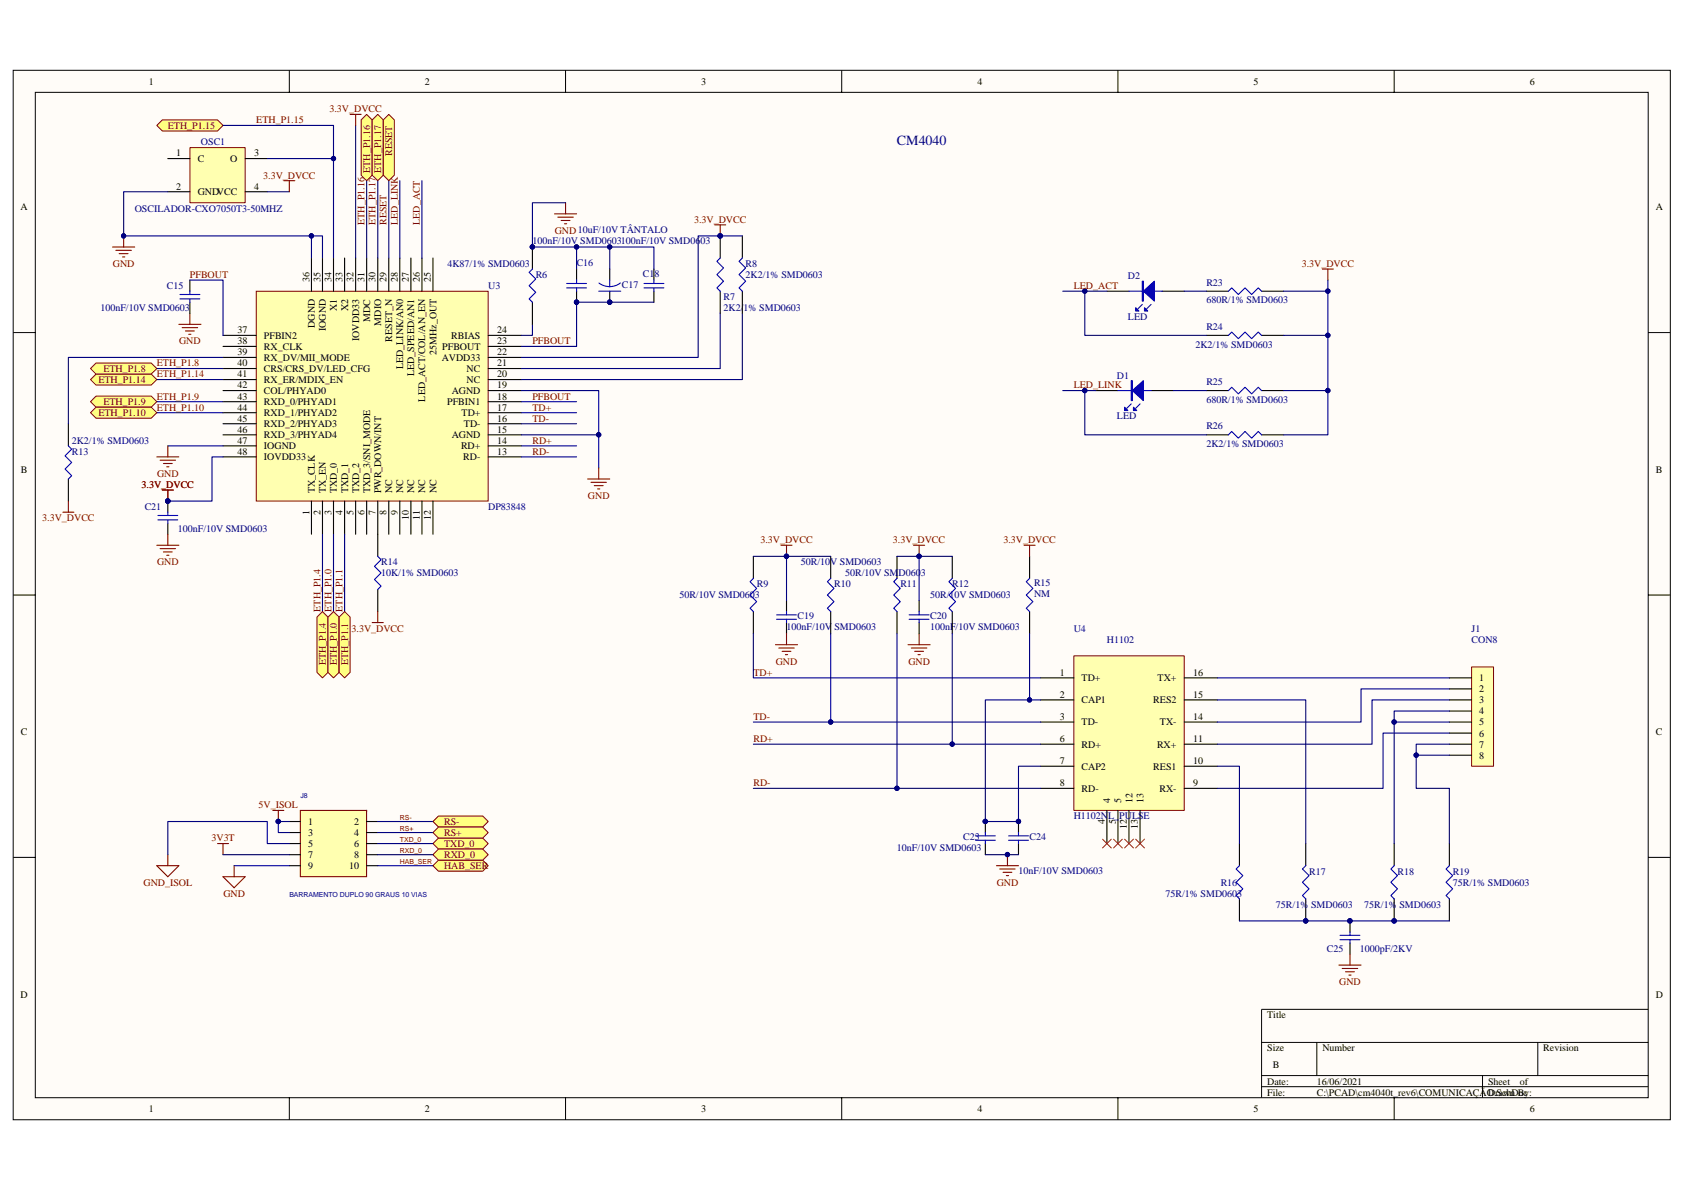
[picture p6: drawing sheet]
<svg xmlns="http://www.w3.org/2000/svg" width="420mm" height="297mm" viewBox="0 0 420 297" stroke-linecap="round" stroke-linejoin="round" font-family="sans-serif">
<path d="M3.3 17.6h413.7v261.9h-413.7z" fill="#fffcf8"/>
<path d="M3.3 17.5h413.7v262h-413.7z" fill="none" stroke="#000" stroke-width=".25"/>
<path d="M8.8 23.1h402.7v250.9h-402.7z" fill="#fffcf8"/>
<g fill="none" stroke="#000" stroke-width=".25">
<path d="M72.2 17.5v5.6M141.2 17.5v5.6M210.1 17.5v5.6M279.1 17.5v5.6M348.1 17.5v5.6M8.8 23.1h402.7v250.9h-402.7zM3.3 83h5.5M411.5 83h5.5M3.3 148.5h5.5M411.5 148.5h5.5M3.3 214h5.5M411.5 214h5.5"/>
<path d="M411.5 251.9h-96.6v22.1M72.2 274v5.5M141.2 274v5.5M210.1 274v5.5M279.1 274v5.5M314.9 260.2h96.6M314.9 268.5h96.6M314.9 271.3h96.6M328.7 260.2v8.3M348.1 274v5.5M370.1 268.5v5.5M383.9 260.2v8.3"/>
</g>
<path d="M64 72.7h57.9v52.4h-57.9z" fill="#ffffb0"/>
<path d="M64 72.7h57.9v52.4h-57.9z" fill="none" stroke="#800000" stroke-width=".25"/>
<g fill="none" stroke="#000" stroke-width=".28">
<path d="M179.8 58.9v5.5M185.3 58.9v5.5M47.4 69.9v2.8M47.4 75.4v2.8M77.8 64.4v8.3M80.5 64.4v8.3M83.3 64.4v8.3M86 64.4v8.3M88.8 64.4v8.3M91.5 64.4v8.3M94.3 64.4v8.3M97.1 64.4v8.3"/>
<path d="M99.8 64.4v8.3M102.6 64.4v8.3M105.3 64.4v8.3M108.1 64.4v8.3M132.9 61.7v5.5M132.9 75.4v5.6M143.9 67.2v2.7M143.9 72.7v2.7M152.2 67.2v2.7M152.2 72.7v2.7M163.2 67.2v2.7M163.2 72.7v2.7"/>
<path d="M179.8 72.7v5.5M185.3 72.7v5.5M55.7 97.5h8.3M55.7 94.7h8.3M55.7 92h8.3M55.7 89.2h8.3M55.7 86.5h8.3M55.7 83.7h8.3M121.9 97.5h8.3M121.9 94.7h8.3M121.9 92h8.3M121.9 89.2h8.3"/>
<path d="M121.9 86.5h8.3M121.9 83.7h8.3M17.1 105.8v5.5M17.1 119.6v5.5M55.7 114h8.3M55.7 111.3h8.3M55.7 108.5h8.3M55.7 105.8h8.3M55.7 103h8.3M55.7 100.3h8.3M121.9 114h8.3M121.9 111.3h8.3"/>
<path d="M121.9 108.5h8.3M121.9 105.8h8.3M121.9 103h8.3M121.9 100.3h8.3M41.9 125.1v2.7M41.9 130.6v2.8M77.8 125.1v8.3M80.5 125.1v8.3M83.3 125.1v8.3M86 125.1v8.3M88.8 125.1v8.3M91.5 125.1v8.3"/>
<path d="M94.3 125.1v13.8M97.1 125.1v8.3M99.8 125.1v8.3M102.6 125.1v8.3M105.3 125.1v8.3M108.1 125.1v8.3M94.3 147.2v5.5"/>
</g>
<g fill="none" stroke="#000080" stroke-width=".28">
<path d="M88.8 31.3v33.1M91.5 45.1v19.3M94.3 45.1v19.3M97.1 45.1v19.3M99.8 45.1v19.3M105.3 45.1v19.3M47.4 69.9h8.3v13.8M179.8 78.2v13.8h-49.6M185.3 78.2v16.5h-55.1M39.1 94.7h16.6M39.1 92h16.6M130.2 97.5h19.3v19.3"/>
<path d="M132.9 81v2.7h-2.7M39.1 103h16.6M39.1 100.3h16.6M41.9 111.3h13.8M55.7 114h-2.8v11.1h-11M130.2 111.3h13.7M130.2 103h13.7M130.2 100.3h13.7M130.2 114h13.7M130.2 105.8h13.7M130.2 108.5h19.3M80.5 133.3v19.4"/>
<path d="M83.3 133.3v19.4M86 133.3v19.4"/>
</g>
<g fill="none" stroke="#00f" stroke-width=".28">
<path d="M44.9 74.6h5M44.9 73.5h5M47.4 72.7v.8M47.4 74.6v.8M132.9 67.2l-.8 .8 1.6 1.6-1.6 1.7 1.6 1.7-1.6 1.6 .8 .8M141.5 70.8h4.9M141.5 71.9h4.9M143.9 69.9v.9M143.9 71.9v.8M149.5 72.7h5.5M152.2 69.9v1.7M154.9 70.6l-1.3 .7-1.3 .2-1.5-.2-1.3-.6"/>
<path d="M160.8 70.8h4.9M160.8 71.9h4.9M163.2 69.9v.9M163.2 71.9v.8M179.8 64.4l-.8 .8 1.6 1.7-1.6 1.6 1.6 1.7-1.6 1.7 .8 .8M185.3 64.4l-.8 .8 1.6 1.7-1.6 1.6 1.6 1.7-1.6 1.7 .8 .8M17.1 111.3l.8 .8-1.7 1.7 1.7 1.6-1.7 1.7 1.7 1.6-.8 .9M39.4 129.8h5M39.4 128.7h5M41.9 127.8v.9M41.9 129.8v.8M94.3 138.9l.8 .8-1.6 1.7 1.6 1.6-1.6 1.7 1.6 1.6-.8 .9"/>
</g>
<g fill="none" stroke="#800000" stroke-width=".28">
<path d="M87.4 28.6h2.8M88.8 28.6v2.7M138.4 53.4h5.5M139.3 54.2h3.8M140.1 55h2.2M140.9 55.9h.6M141.2 50.6v2.8M178.4 56.1h2.8M179.8 56.1v2.8M47.4 78.2v2.8M44.7 81h5.5M45.5 81.8h3.8"/>
<path d="M46.3 82.6h2.2M47.1 83.4h.6M39.1 114h5.6M40 114.9h3.8M40.8 115.7h2.2M41.6 116.5h.6M41.9 111.3v2.7M146.7 119.6h5.5M149.5 116.8v2.8M15.7 127.8h2.7M17.1 125.1v2.7M39.1 136.1h5.6"/>
<path d="M40 136.9h3.8M40.5 122.3h2.8M40.8 137.8h2.2M41.6 138.6h.6M41.9 122.3v2.8M41.9 133.3v2.8M147.5 120.4h3.9M148.4 121.2h2.2M149.2 122h.5M92.9 155.4h2.8M94.3 152.7v2.7"/>
</g>
<g fill="#000080" stroke="#000080" stroke-width=".25">
<circle cx="41.9" cy="125.1" r=".54"/>
<circle cx="149.5" cy="108.5" r=".54"/>
<circle cx="132.9" cy="61.6" r=".54"/>
<circle cx="143.9" cy="75.4" r=".54"/>
<circle cx="152.2" cy="75.4" r=".54"/>
<circle cx="179.8" cy="58.9" r=".54"/>
</g>
<path d="M47.4 36.9h13.8v13.7h-13.8z" fill="#ffffb0"/>
<path d="M47.4 36.9h13.8v13.7h-13.8z" fill="none" stroke="#800000" stroke-width=".25"/>
<g fill="none" stroke="#000" stroke-width=".28">
<path d="M41.9 39.6h5.5M61.2 39.6h5.5M41.9 47.9h5.5M61.2 47.9h5.5M276.3 72.7h5.5M290.1 72.7h5.5M301.2 72.7h5.5M314.9 72.7h5.6M301.2 83.7h5.5M301.2 97.5h5.5M314.9 83.7h5.6M314.9 97.5h5.6"/>
<path d="M301.2 108.5h5.5M314.9 108.5h5.6"/>
</g>
<path d="M30.9 58.9v2.8M70.9 45.1h2.7M72.2 45.1v2.8M28.1 61.7h5.5M28.9 62.5h3.9M29.7 63.3h2.3M30.6 64.1h.5" fill="none" stroke="#800000" stroke-width=".28"/>
<g fill="#000080" stroke="#000080" stroke-width=".25">
<circle cx="30.8" cy="58.9" r=".53"/>
<circle cx="83.3" cy="39.6" r=".54"/>
</g>
<path d="M66.7 39.6h16.6v24.8M66.7 47.9h5.5" fill="none" stroke="#000080" stroke-width=".28"/>
<path d="M281.8 72.7h8.3M285.2 76l-1.1 1.1M287.4 76l-1.1 1.1M306.7 72.7l.8-.8 1.6 1.6 1.7-1.6 1.7 1.6 1.6-1.6 .8 .8M306.7 83.7l.8-.8 1.6 1.6 1.7-1.6 1.7 1.6 1.6-1.6 .8 .8M306.7 97.5l.8-.8 1.6 1.6 1.7-1.6 1.7 1.6 1.6-1.6 .8 .8M306.7 108.5l.8-.8 1.6 1.7 1.7-1.7 1.7 1.7 1.6-1.7 .8 .8" fill="none" stroke="#00f" stroke-width=".28"/>
<path d="M285.4 72.7l2.8-2.5v5z" fill="#00f"/>
<path d="M285.2 70.2h.2v5h-.2zM285.3 70.2v5M285.4 72.7l2.8-2.5v5z" fill="none" stroke="#00f" stroke-width=".28"/>
<path d="M283.5 76.8l.8 .8h-.8z" fill="#00f"/>
<path d="M283.5 76.8l.8 .8h-.8z" fill="none" stroke="#00f" stroke-width=".28"/>
<path d="M285.7 76.8l.8 .8h-.8z" fill="#00f"/>
<path d="M285.7 76.8l.8 .8h-.8zM279.1 97.5h8.3M282.4 100.8l-1.1 1.1M284.6 100.8l-1.1 1.1" fill="none" stroke="#00f" stroke-width=".28"/>
<path d="M273.6 97.5h5.5M287.4 97.5h5.5" fill="none" stroke="#000" stroke-width=".28"/>
<path d="M282.7 97.5l2.7-2.5v5z" fill="#00f"/>
<path d="M282.4 95h.3v5h-.3zM282.6 95v5M282.7 97.5l2.7-2.5v5z" fill="none" stroke="#00f" stroke-width=".28"/>
<path d="M280.7 101.6l.9 .9h-.9z" fill="#00f"/>
<path d="M280.7 101.6l.9 .9h-.9z" fill="none" stroke="#00f" stroke-width=".28"/>
<path d="M283 101.6l.8 .9h-.8z" fill="#00f"/>
<path d="M283 101.6l.8 .9h-.8z" fill="none" stroke="#00f" stroke-width=".28"/>
<path d="M265.3 72.7h11M270.8 72.7v11h30.4M295.6 72.7h5.6M265.3 97.5h8.3M270.8 97.5v11h30.4M292.9 97.5h8.3M320.5 97.5h11M320.5 83.7h11" fill="none" stroke="#000080" stroke-width=".28"/>
<g fill="#000080" stroke="#000080" stroke-width=".25">
<circle cx="270.8" cy="72.7" r=".53"/>
<circle cx="270.8" cy="97.5" r=".54"/>
<circle cx="331.5" cy="97.5" r=".54"/>
<circle cx="331.5" cy="83.7" r=".54"/>
</g>
<path d="M330.1 67.2h2.8M331.5 67.2v2.7" fill="none" stroke="#800000" stroke-width=".28"/>
<path d="M268.1 163.7h27.5v38.6h-27.5z" fill="#ffffb0"/>
<path d="M268.1 163.7h27.5v38.6h-27.5z" fill="none" stroke="#800000" stroke-width=".25"/>
<g fill="none" stroke="#000" stroke-width=".28">
<path d="M259.8 174.7h8.3M259.8 169.2h8.3M295.6 174.7h8.3M295.6 169.2h8.3M259.8 196.8h8.3M259.8 191.3h8.3M259.8 185.8h8.3M259.8 180.2h8.3M295.6 196.8h8.3M295.6 191.3h8.3M295.6 185.8h8.3M295.6 180.2h8.3"/>
<path d="M276.3 202.3v8.3M279.1 202.3v8.3M281.8 202.3v8.3M284.6 202.3v8.3"/>
</g>
<path d="M367.4 166.5h5.5v24.8h-5.5z" fill="#ffffb0"/>
<path d="M367.4 166.5h5.5v24.8h-5.5z" fill="none" stroke="#800000" stroke-width=".25"/>
<g fill="none" stroke="#000" stroke-width=".28">
<path d="M188.1 138.9v5.5M207.4 138.9v5.5M223.9 138.9v5.5M237.7 138.9v5.5M188.1 152.7v5.5M196.4 149.9v2.8M196.4 155.4v2.8M207.4 152.7v5.5M223.9 152.7v5.5M229.5 149.9v2.8M229.5 155.4v2.8M237.7 152.7v5.5"/>
<path d="M361.8 169.2h5.6M361.8 172h5.6M361.8 174.7h5.6M361.8 177.5h5.6M361.8 180.2h5.6M361.8 183h5.6M361.8 185.8h5.6M361.8 188.5h5.6M246 205.1v2.7M246 210.6v2.7M254.3 205.1v2.7M254.3 210.6v2.7"/>
<path d="M309.4 210.6v5.5M326 210.6v5.5M348.1 210.6v5.5M361.8 210.6v5.5M309.4 224.4v5.5M326 224.4v5.5M337 229.9v2.7M337 235.4v2.7M348.1 224.4v5.5M361.8 224.4v5.5"/>
</g>
<g fill="none" stroke="#000080" stroke-width=".28">
<path d="M207.4 158.2v22M223.9 158.2v38.6M237.7 158.2v27.6M303.9 174.7h22.1v35.9M303.9 169.2h57.9M361.8 177.5h-13.7v33.1M361.8 172h-22v8.2h-35.9M361.8 174.7h-19.3v11.1h-38.6M188.1 180.2h71.7M188.1 196.8h71.7M188.1 185.8h71.7M303.9 191.3h5.5v19.3"/>
<path d="M348.1 180.2h13.7M353.6 188.5h8.2M361.8 183h-16.5v13.8h-41.4M246 213.3h8.3M309.4 229.9h52.4"/>
</g>
<g fill="none" stroke="#00f" stroke-width=".28">
<path d="M188.1 144.4l-.8 .8 1.6 1.7-1.6 1.6 1.6 1.7-1.6 1.6 .8 .9M193.9 154.6h4.9M193.9 153.5h4.9M196.4 152.7v.8M196.4 154.6v.8M207.4 144.4l-.8 .8 1.6 1.7-1.6 1.6 1.6 1.7-1.6 1.6 .8 .9M223.9 144.4l-.8 .8 1.7 1.7-1.7 1.6 1.7 1.7-1.7 1.6 .8 .9M227 154.6h4.9M227 153.5h4.9M229.5 152.7v.8M229.5 154.6v.8M237.7 144.4l-.8 .8 1.7 1.7-1.7 1.6 1.7 1.7-1.7 1.6 .8 .9"/>
<path d="M243.5 209.7h5M243.5 208.6h5M246 207.8v.8M246 209.7v.9M251.8 209.7h5M251.8 208.6h5M254.3 207.8v.8M254.3 209.7v.9M309.4 216.1l-.8 .8 1.7 1.7-1.7 1.6 1.7 1.7-1.7 1.6 .8 .9M326 216.1l-.8 .8 1.6 1.7-1.6 1.6 1.6 1.7-1.6 1.6 .8 .9M348.1 216.1l-.9 .8 1.7 1.7-1.7 1.6 1.7 1.7-1.7 1.6 .9 .9M361.8 216.1l-.8 .8 1.7 1.7-1.7 1.6 1.7 1.7-1.7 1.6 .8 .9"/>
<path d="M334.5 234.6h5M334.5 233.5h5M337 232.6v.9M337 234.6v.8"/>
</g>
<g fill="#000080" stroke="#000080" stroke-width=".25">
<circle cx="326" cy="229.9" r=".54"/>
<circle cx="348" cy="229.9" r=".54"/>
<circle cx="348" cy="180.2" r=".54"/>
<circle cx="353.5" cy="188.5" r=".54"/>
<circle cx="337" cy="229.9" r=".54"/>
<circle cx="246" cy="205" r=".53"/>
<circle cx="254.3" cy="205" r=".53"/>
<circle cx="251.5" cy="213.3" r=".54"/>
<circle cx="223.9" cy="196.8" r=".54"/>
<circle cx="237.7" cy="185.7" r=".53"/>
<circle cx="207.4" cy="180.2" r=".54"/>
<circle cx="196.3" cy="138.9" r=".54"/>
<circle cx="229.4" cy="138.9" r=".53"/>
</g>
<g fill="none" stroke="#800000" stroke-width=".28">
<path d="M195 136.1h2.7M196.4 136.1v2.8M228.1 136.1h2.7M229.5 136.1v2.8M196.4 158.2v2.7M229.5 158.2v2.7M193.6 160.9h5.5M194.4 161.8h3.9M195.3 162.6h2.2M196.1 163.4h.5M226.7 160.9h5.5M227.5 161.8h3.9"/>
<path d="M228.4 162.6h2.2M229.2 163.4h.5M248.8 216.1h5.5M249.6 216.9h3.8M250.4 217.7h2.2M251.2 218.6h.6M251.5 213.3v2.8M337 238.1v2.8M334.3 240.9h5.5M335.1 241.7h3.9M335.9 242.6h2.2M336.8 243.4h.5"/>
</g>
<path d="M275.2 209.5l2.2 2.2M277.4 209.5l-2.2 2.2M278 209.5l2.2 2.2M280.2 209.5l-2.2 2.2M280.7 209.5l2.3 2.2M283 209.5l-2.3 2.2M283.5 209.5l2.2 2.2M285.7 209.5l-2.2 2.2" fill="none" stroke="#f00" stroke-width=".25"/>
<g fill="#ffff80" stroke="#800000" stroke-width=".25">
<path d="M80.5 152.7l1.4 1.3v13.8l-1.4 1.4-1.4-1.4v-13.8z" fill-rule="evenodd"/>
<path d="M83.3 152.7l1.4 1.3v13.8l-1.4 1.4-1.4-1.4v-13.8z" fill-rule="evenodd"/>
<path d="M86 152.7l1.4 1.3v13.8l-1.4 1.4-1.3-1.4v-13.8z" fill-rule="evenodd"/>
<path d="M91.5 28.6l1.4 1.3v13.8l-1.4 1.4-1.3-1.4v-13.8z" fill-rule="evenodd"/>
<path d="M92.9 29.9l1.4-1.3 1.4 1.3v13.8l-1.4 1.4-1.4-1.4z" fill-rule="evenodd"/>
<path d="M39.1 31.3l1.4-1.4h13.8l1.4 1.4-1.4 1.4h-13.8z" fill-rule="evenodd"/>
<path d="M22.6 94.7l1.4-1.3h13.8l1.3 1.3-1.3 1.4h-13.8z" fill-rule="evenodd"/>
<path d="M22.6 92l1.4-1.4h13.8l1.3 1.4-1.3 1.4h-13.8z" fill-rule="evenodd"/>
<path d="M24 98.9h13.8l1.3 1.4-1.3 1.3h-13.8l-1.4-1.3z" fill-rule="evenodd"/>
<path d="M22.6 103l1.4-1.4h13.8l1.3 1.4-1.3 1.4h-13.8z" fill-rule="evenodd"/>
<path d="M97.1 28.6l1.3 1.3v13.8l-1.3 1.4-1.4-1.4v-13.8z" fill-rule="evenodd"/>
</g>
<g fill="none" stroke="#000080" stroke-width=".28">
<path d="M55.7 31.3h27.6v8.3M41.9 47.9h-11v11h49.6v5.5M77.8 58.9v5.5M141.2 50.6h-8.3v11.1h30.3v5.5M185.3 58.9h-11v30.3h-44.1M143.9 61.7v5.5M152.2 61.7v5.5M163.2 75.4h-19.3v11.1h-13.7M320.5 72.7h11M331.5 69.9v38.6h-11M55.7 89.2h-38.6v16.6M188.1 138.9h19.3"/>
<path d="M196.4 138.9v11M223.9 138.9h13.8M229.5 138.9v11M188.1 158.2v11h71.7M257 158.2v16.5M259.8 174.7h-13.8v30.4h8.3v-13.8h5.5M361.8 185.8h-8.2v11h8.2v13.8"/>
</g>
<g fill="#000080" stroke="#000080" stroke-width=".25">
<circle cx="331.5" cy="72.7" r=".54"/>
<circle cx="143.9" cy="75.4" r=".54"/>
<circle cx="152.2" cy="75.4" r=".54"/>
<circle cx="143.9" cy="61.6" r=".54"/>
<circle cx="132.9" cy="61.6" r=".54"/>
<circle cx="152.2" cy="61.6" r=".54"/>
<circle cx="179.8" cy="58.9" r=".54"/>
<circle cx="30.8" cy="58.9" r=".53"/>
<circle cx="77.7" cy="58.9" r=".54"/>
<circle cx="331.5" cy="97.5" r=".54"/>
<circle cx="331.5" cy="83.7" r=".54"/>
<circle cx="353.5" cy="188.5" r=".54"/>
<circle cx="254.3" cy="205" r=".53"/>
<circle cx="246" cy="205" r=".53"/>
<circle cx="257" cy="174.7" r=".53"/>
<circle cx="196.3" cy="138.9" r=".54"/>
<circle cx="229.4" cy="138.9" r=".53"/>
<circle cx="83.3" cy="39.6" r=".54"/>
</g>
<path d="M257 138.9v5.5M257 152.7v5.5" fill="none" stroke="#000" stroke-width=".28"/>
<path d="M257 144.4l-.8 .8 1.7 1.7-1.7 1.6 1.7 1.7-1.7 1.6 .8 .9" fill="none" stroke="#00f" stroke-width=".28"/>
<path d="M255.7 136.1h2.7M257 136.1v2.8" fill="none" stroke="#800000" stroke-width=".28"/>
<g fill="#ffff80" stroke="#800000" stroke-width=".25">
<path d="M108.1 210.6l1.4-1.4h11l1.4 1.4-1.4 1.3h-11z" fill-rule="evenodd"/>
<path d="M108.1 216.1l1.4-1.4h11l1.4 1.4-1.4 1.4h-11z" fill-rule="evenodd"/>
<path d="M109.5 211.9h11l1.4 1.4-1.4 1.4h-11l-1.4-1.4z" fill-rule="evenodd"/>
</g>
<path d="M39.1 216.1h5.6l-2.8 2.7zM41.9 213.3v2.8M54.3 210.6h2.8M55.7 210.6v2.7M55.7 218.8h5.5l-2.7 2.8zM58.5 216.1v2.7M68.1 202.3h2.8M69.5 202.3v2.8" fill="none" stroke="#800000" stroke-width=".28"/>
<circle cx="69.5" cy="205" r=".54" fill="#000080" stroke="#000080" stroke-width=".25"/>
<path d="M75 202.3v16.5h16.5v-16.5z" fill-rule="evenodd" fill="#ffffb0" stroke="#800000" stroke-width=".28"/>
<path d="M72.2 205.1h2.8M72.2 207.8h2.8M72.2 210.6h2.8M72.2 213.3h2.8M72.2 216.1h2.8M91.5 205.1h2.8M91.5 207.8h2.8M91.5 210.6h2.8M91.5 213.3h2.8M91.5 216.1h2.8" fill="none" stroke="#000" stroke-width=".28"/>
<path d="M55.7 213.3h16.5M58.5 216.1h13.7M72.2 205.1h-2.7v2.7h2.7M72.2 210.6h-5.5v-5.5h-24.8v8.2M94.3 213.3h13.8M94.3 216.1h13.8M94.3 205.1h13.8M94.3 207.8h13.8M94.3 210.6h13.8" fill="none" stroke="#000080" stroke-width=".28"/>
<circle cx="69.5" cy="205" r=".54" fill="#000080" stroke="#000080" stroke-width=".25"/>
<g fill="#ffff80" stroke="#800000" stroke-width=".25">
<path d="M108.1 205.1l1.4-1.4h11l1.4 1.4-1.4 1.3h-11z" fill-rule="evenodd"/>
<path d="M108.1 207.8l1.4-1.4h11l1.4 1.4-1.4 1.4h-11z" fill-rule="evenodd"/>
</g>
<text font-size="3.5" fill="#000080" x="223.9" y="36.1">CM4040</text>
<g font-size="2.5">
<text x="37.1" y="21.1">1</text>
<text x="106.1" y="21.1">2</text>
<text x="175.1" y="21.1">3</text>
<text x="244" y="21.1">4</text>
<text x="313" y="21.1">5</text>
<text x="381.9" y="21.1">6</text>
<text x="44" y="39.1">1</text>
<text x="49.3" y="40.4">C</text>
<text x="57.5" y="40.4">O</text>
<text x="63.4" y="39.1">3</text>
<text x="44" y="47.3">2</text>
<text x="63.4" y="47.3">4</text>
<text x="5.2" y="52.5">A</text>
<text x="49.3" y="48.7">GNDVCC</text>
<text x="413.4" y="52.5">A</text>
<text x="77.2" y="70.5" transform="rotate(-90 77.2 70.5)">36</text>
<text x="80" y="70.5" transform="rotate(-90 80 70.5)">35</text>
<text x="82.7" y="70.5" transform="rotate(-90 82.7 70.5)">34</text>
<text x="85.5" y="70.5" transform="rotate(-90 85.5 70.5)">33</text>
<text x="88.3" y="70.5" transform="rotate(-90 88.3 70.5)">32</text>
<text x="91" y="70.5" transform="rotate(-90 91 70.5)">31</text>
<text x="93.8" y="70.5" transform="rotate(-90 93.8 70.5)">30</text>
<text x="96.5" y="70.5" transform="rotate(-90 96.5 70.5)">29</text>
<text x="99.3" y="70.5" transform="rotate(-90 99.3 70.5)">28</text>
<text x="102.1" y="70.5" transform="rotate(-90 102.1 70.5)">27</text>
<text x="104.8" y="70.5" transform="rotate(-90 104.8 70.5)">26</text>
<text x="107.6" y="70.5" transform="rotate(-90 107.6 70.5)">25</text>
<text x="84.1" y="77.7" transform="rotate(-90 84.1 77.7)">X1</text>
<text x="86.9" y="77.7" transform="rotate(-90 86.9 77.7)">X2</text>
<text x="59.3" y="83.2">37</text>
<text x="78.6" y="81.8" transform="rotate(-90 78.6 81.8)">DGND</text>
<text x="81.4" y="82.6" transform="rotate(-90 81.4 82.6)">IOGND</text>
<text x="92.4" y="80.3" transform="rotate(-90 92.4 80.3)">MDC</text>
<text x="95.2" y="81.3" transform="rotate(-90 95.2 81.3)">MDIO</text>
<text x="124.1" y="83.2">24</text>
<text x="59.3" y="85.9">38</text>
<text x="59.3" y="88.7">39</text>
<text x="65.9" y="84.6">PFBIN2</text>
<text x="65.9" y="87.3">RX_CLK</text>
<text x="89.6" y="85.1" transform="rotate(-90 89.6 85.1)">IOVDD33</text>
<text x="97.9" y="85.3" transform="rotate(-90 97.9 85.3)">RESET_N</text>
<text x="108.9" y="88.6" transform="rotate(-90 108.9 88.6)">25MHz_OUT</text>
<text x="110.4" y="87.3">PFBOUT</text>
<text x="112.6" y="84.6">RBIAS</text>
<text x="124.1" y="88.7">22</text>
<text x="124.1" y="85.9">23</text>
<text x="59.3" y="91.5">40</text>
<text x="59.3" y="94.2">41</text>
<text x="65.9" y="90.1">RX_DV/MII_MODE</text>
<text x="65.9" y="92.8">CRS/CRS_DV/LED_CFG</text>
<text x="65.9" y="95.6">RX_ER/MDIX_EN</text>
<text x="100.7" y="92.2" transform="rotate(-90 100.7 92.2)">LED_LINK/AN0</text>
<text x="103.4" y="93.9" transform="rotate(-90 103.4 93.9)">LED_SPEED/AN1</text>
<text x="110.3" y="90.1">AVDD33</text>
<text x="116.5" y="95.6">NC</text>
<text x="116.5" y="92.8">NC</text>
<text x="124.1" y="94.2">20</text>
<text x="124.1" y="91.5">21</text>
<text x="59.3" y="97">42</text>
<text x="59.3" y="99.7">43</text>
<text x="65.9" y="98.4">COL/PHYAD0</text>
<text x="65.9" y="101.1">RXD_0/PHYAD1</text>
<text x="106.2" y="100.2" transform="rotate(-90 106.2 100.2)">LED_ACT/COL/AN_EN</text>
<text x="111.7" y="101.1">PFBIN1</text>
<text x="112.8" y="98.4">AGND</text>
<text x="124.1" y="97">19</text>
<text x="124.1" y="99.7">18</text>
<text x="59.3" y="102.5">44</text>
<text x="59.3" y="105.2">45</text>
<text x="65.9" y="103.9">RXD_1/PHYAD2</text>
<text x="65.9" y="106.6">RXD_2/PHYAD3</text>
<text x="115.2" y="103.9">TD+</text>
<text x="115.8" y="106.6">TD-</text>
<text x="124.1" y="105.2">16</text>
<text x="124.1" y="102.5">17</text>
<text x="59.3" y="108">46</text>
<text x="59.3" y="110.8">47</text>
<text x="59.3" y="113.5">48</text>
<text x="65.9" y="109.4">RXD_3/PHYAD4</text>
<text x="65.9" y="112.1">IOGND</text>
<text x="112.8" y="109.4">AGND</text>
<text x="115.1" y="112.1">RD+</text>
<text x="124.1" y="108">15</text>
<text x="124.1" y="110.8">14</text>
<text x="124.1" y="113.5">13</text>
<text x="5.2" y="118">B</text>
<text x="65.9" y="114.9">IOVDD33</text>
<text x="115.7" y="114.9">RD-</text>
<text x="413.4" y="118">B</text>
<text x="78.6" y="123.2" transform="rotate(-90 78.6 123.2)">TX_CLK</text>
<text x="81.4" y="123.2" transform="rotate(-90 81.4 123.2)">TX_EN</text>
<text x="84.1" y="123.2" transform="rotate(-90 84.1 123.2)">TXD_0</text>
<text x="86.9" y="123.2" transform="rotate(-90 86.9 123.2)">TXD_1</text>
<text x="89.6" y="123.2" transform="rotate(-90 89.6 123.2)">TXD_2</text>
<text x="92.4" y="123.2" transform="rotate(-90 92.4 123.2)">TXD_3/SNI_MODE</text>
<text x="95.2" y="123.2" transform="rotate(-90 95.2 123.2)">PWR_DOWN/INT</text>
<text x="97.9" y="123.2" transform="rotate(-90 97.9 123.2)">NC</text>
<text x="100.7" y="123.2" transform="rotate(-90 100.7 123.2)">NC</text>
<text x="103.4" y="123.2" transform="rotate(-90 103.4 123.2)">NC</text>
<text x="106.2" y="123.2" transform="rotate(-90 106.2 123.2)">NC</text>
<text x="108.9" y="123.2" transform="rotate(-90 108.9 123.2)">NC</text>
<text x="77.2" y="128.5" transform="rotate(-90 77.2 128.5)">1</text>
<text x="80" y="128.5" transform="rotate(-90 80 128.5)">2</text>
<text x="82.7" y="128.5" transform="rotate(-90 82.7 128.5)">3</text>
<text x="85.5" y="128.5" transform="rotate(-90 85.5 128.5)">4</text>
<text x="88.3" y="128.5" transform="rotate(-90 88.3 128.5)">5</text>
<text x="91" y="128.5" transform="rotate(-90 91 128.5)">6</text>
<text x="93.8" y="128.5" transform="rotate(-90 93.8 128.5)">7</text>
<text x="96.5" y="128.5" transform="rotate(-90 96.5 128.5)">8</text>
<text x="99.3" y="128.5" transform="rotate(-90 99.3 128.5)">9</text>
<text x="102.1" y="129.8" transform="rotate(-90 102.1 129.8)">10</text>
<text x="104.8" y="129.8" transform="rotate(-90 104.8 129.8)">11</text>
<text x="107.6" y="129.8" transform="rotate(-90 107.6 129.8)">12</text>
<text x="264.6" y="168.7">1</text>
<text x="270" y="170.1">TD+</text>
<text x="289" y="170.1">TX+</text>
<text x="297.9" y="168.7">16</text>
<text x="369.3" y="170.1">1</text>
<text x="369.3" y="172.8">2</text>
<text x="264.6" y="179.7">3</text>
<text x="264.6" y="174.2">2</text>
<text x="270" y="175.6">CAP1</text>
<text x="287.9" y="175.6">RES2</text>
<text x="297.9" y="179.7">14</text>
<text x="297.9" y="174.2">15</text>
<text x="369.3" y="175.6">3</text>
<text x="369.3" y="178.3">4</text>
<text x="5.2" y="183.5">C</text>
<text x="264.6" y="185.2">6</text>
<text x="270" y="181.1">TD-</text>
<text x="289.6" y="181.1">TX-</text>
<text x="297.9" y="185.2">11</text>
<text x="369.3" y="181.1">5</text>
<text x="369.3" y="183.9">6</text>
<text x="413.4" y="183.5">C</text>
<text x="264.6" y="190.7">7</text>
<text x="270" y="186.6">RD+</text>
<text x="288.9" y="186.6">RX+</text>
<text x="297.9" y="190.7">10</text>
<text x="369.3" y="186.6">7</text>
<text x="369.3" y="189.4">8</text>
<text x="264.6" y="196.3">8</text>
<text x="270" y="197.6">RD-</text>
<text x="270" y="192.1">CAP2</text>
<text x="287.9" y="192.1">RES1</text>
<text x="289.4" y="197.6">RX-</text>
<text x="297.9" y="196.3">9</text>
<text x="277.2" y="200.4" transform="rotate(-90 277.2 200.4)">4</text>
<text x="279.9" y="200.4" transform="rotate(-90 279.9 200.4)">5</text>
<text x="282.7" y="200.4" transform="rotate(-90 282.7 200.4)">12</text>
<text x="285.5" y="200.4" transform="rotate(-90 285.5 200.4)">13</text>
<text x="76.9" y="205.9">1</text>
<text x="76.9" y="208.7">3</text>
<text x="88.4" y="205.9">2</text>
<text x="88.4" y="208.7">4</text>
<text x="275.8" y="205.8" transform="rotate(-90 275.8 205.8)">4</text>
<text x="278.6" y="205.8" transform="rotate(-90 278.6 205.8)">5</text>
<text x="281.3" y="207" transform="rotate(-90 281.3 207)">12</text>
<text x="284.1" y="207" transform="rotate(-90 284.1 207)">13</text>
<text x="76.9" y="211.4">5</text>
<text x="76.9" y="214.2">7</text>
<text x="88.4" y="211.4">6</text>
<text x="88.4" y="214.2">8</text>
<text x="76.9" y="216.9">9</text>
<text x="87.1" y="216.9">10</text>
<text x="5.2" y="249">D</text>
<text x="413.4" y="249">D</text>
<text x="316.3" y="254.2">Title</text>
<text x="316.3" y="262.4">Size</text>
<text x="330.1" y="262.4">Number</text>
<text x="385.3" y="262.4">Revision</text>
<text x="317.7" y="266.6">B</text>
<text x="316.3" y="270.7">Date:</text>
<text x="316.3" y="273.5">File:</text>
<text x="328.7" y="273.5">C:\PCAD\cm4040t_rev6\COMUNICAÇÃO.SchDoc</text>
<text x="328.8" y="270.7">16/06/2021</text>
<text x="371.5" y="270.7">Sheet</text>
<text x="371.5" y="273.5">Drawn By:</text>
<text x="379.5" y="270.7">of</text>
<text x="37.1" y="277.6">1</text>
<text x="106.1" y="277.6">2</text>
<text x="175.1" y="277.6">3</text>
<text x="244" y="277.6">4</text>
<text x="313" y="277.6">5</text>
<text x="381.9" y="277.6">6</text>
</g>
<g font-size="2.5" fill="#800000">
<text x="82.3" y="28">3.3V_DVCC</text>
<text x="41.9" y="32.2">ETH_P1.15</text>
<text x="64" y="30.8">ETH_P1.15</text>
<text x="97.9" y="38.9" transform="rotate(-90 97.9 38.9)">RESET</text>
<text x="65.7" y="44.6">3.3V_DVCC</text>
<text x="92.4" y="43.2" transform="rotate(-90 92.4 43.2)">ETH_P1.16</text>
<text x="95.2" y="43.2" transform="rotate(-90 95.2 43.2)">ETH_P1.17</text>
<text x="91" y="56.1" transform="rotate(-90 91 56.1)">ETH_P1.16</text>
<text x="93.8" y="56.1" transform="rotate(-90 93.8 56.1)">ETH_P1.17</text>
<text x="96.5" y="56.1" transform="rotate(-90 96.5 56.1)">RESET</text>
<text x="99.3" y="56.1" transform="rotate(-90 99.3 56.1)">LED_LINK</text>
<text x="104.8" y="56.1" transform="rotate(-90 104.8 56.1)">LED_ACT</text>
<text x="138.5" y="58.4">GND10uF/10V TÂNTALO</text>
<text x="173.3" y="55.6">3.3V_DVCC</text>
<text x="28.2" y="66.6">GND</text>
<text x="47.4" y="69.4">PFBOUT</text>
<text x="325" y="66.6">3.3V_DVCC</text>
<text x="268.1" y="72.2">LED_ACT</text>
<text x="44.7" y="85.9">GND</text>
<text x="132.9" y="85.9">PFBOUT</text>
<text x="24.6" y="95.6">ETH_P1.14</text>
<text x="25.8" y="92.8">ETH_P1.8</text>
<text x="39.1" y="94.2">ETH_P1.14</text>
<text x="39.1" y="91.5">ETH_P1.8</text>
<text x="25.8" y="101.1">ETH_P1.9</text>
<text x="39.1" y="99.7">ETH_P1.9</text>
<text x="132.9" y="99.7">PFBOUT</text>
<text x="268.1" y="97">LED_LINK</text>
<text x="24.6" y="103.9">ETH_P1.10</text>
<text x="39.1" y="102.5">ETH_P1.10</text>
<text x="132.9" y="105.2">TD-</text>
<text x="132.9" y="102.5">TD+</text>
<text x="132.9" y="113.5">RD-</text>
<text x="132.9" y="110.8">RD+</text>
<text x="39.2" y="119">GND</text>
<text x="35.4" y="121.8">3.3V_DVCC</text>
<text x="146.8" y="124.5">GND</text>
<text x="10.6" y="130.1">3.3V_DVCC</text>
<text x="189.8" y="135.6">3.3V_DVCC</text>
<text x="222.9" y="135.6">3.3V_DVCC</text>
<text x="250.5" y="135.6">3.3V_DVCC</text>
<text x="39.2" y="141.1">GND</text>
<text x="80" y="152.7" transform="rotate(-90 80 152.7)">ETH_P1.4</text>
<text x="82.7" y="152.7" transform="rotate(-90 82.7 152.7)">ETH_P1.0</text>
<text x="85.5" y="152.7" transform="rotate(-90 85.5 152.7)">ETH_P1.1</text>
<text x="87.8" y="157.6">3.3V_DVCC</text>
<text x="81.4" y="166" transform="rotate(-90 81.4 166)">ETH_P1.4</text>
<text x="84.1" y="166" transform="rotate(-90 84.1 166)">ETH_P1.0</text>
<text x="86.9" y="166" transform="rotate(-90 86.9 166)">ETH_P1.1</text>
<text x="193.7" y="165.9">GND</text>
<text x="226.8" y="165.9">GND</text>
<text x="188.1" y="168.7">TD+</text>
<text x="188.1" y="179.7">TD-</text>
<text x="188.1" y="185.2">RD+</text>
<text x="188.1" y="196.3">RD-</text>
<text x="64.6" y="201.8">5V_ISOL</text>
<text x="110.9" y="205.9">RS-</text>
<text x="110.9" y="208.7">RS+</text>
<text x="52.8" y="210">3V3T</text>
<text x="110.9" y="211.4">TXD_0</text>
<text x="110.9" y="214.2">RXD_0</text>
<text x="35.8" y="221.1">GND_ISOL</text>
<text x="110.9" y="216.9">HAB_SER</text>
<text x="248.8" y="221.1">GND</text>
<text x="55.8" y="223.8">GND</text>
<text x="334.3" y="245.9">GND</text>
</g>
<g font-size="2.5" fill="#000080">
<text x="50.2" y="36.3">OSC1</text>
<text x="33.6" y="52.9">OSCILADOR-CXO7050T3-50MHZ</text>
<text x="132.9" y="60.9">100nF/10V SMD0603100nF/10V SMD0603</text>
<text x="111.7" y="66.6">4K87/1% SMD0603</text>
<text x="133.7" y="69.4">R6</text>
<text x="144" y="66.4">C16</text>
<text x="155.3" y="71.9">C17</text>
<text x="160.5" y="69.1">C18</text>
<text x="186.1" y="66.6">R8</text>
<text x="186.1" y="69.4">2K2/1% SMD0603</text>
<text x="281.6" y="69.7">D2</text>
<text x="301.2" y="71.3">R23</text>
<text x="25.1" y="77.7">100nF/10V SMD0603</text>
<text x="41.6" y="72.2">C15</text>
<text x="121.9" y="72.2">U3</text>
<text x="180.6" y="74.9">R7</text>
<text x="180.6" y="77.7">2K2/1% SMD0603</text>
<text x="301.2" y="75.7">680R/1% SMD0603</text>
<text x="281.6" y="79.9">LED</text>
<text x="301.2" y="82.4">R24</text>
<text x="298.4" y="86.8">2K2/1% SMD0603</text>
<text x="278.8" y="94.5">D1</text>
<text x="301.2" y="96.1">R25</text>
<text x="301.2" y="100.6">680R/1% SMD0603</text>
<text x="278.8" y="104.7">LED</text>
<text x="301.2" y="107.2">R26</text>
<text x="17.9" y="113.5">R13</text>
<text x="17.9" y="110.8">2K2/1% SMD0603</text>
<text x="301.2" y="111.6">2K2/1% SMD0603</text>
<text x="36.1" y="127.3">C21</text>
<text x="121.9" y="127.3">DP83848</text>
<text x="44.4" y="132.8">100nF/10V SMD0603</text>
<text x="95.1" y="141.1">R14</text>
<text x="95.1" y="143.8">10K/1% SMD0603</text>
<text x="200" y="141.1">50R/10V SMD0603</text>
<text x="211" y="143.8">50R/10V SMD0603</text>
<text x="169.6" y="149.4">50R/10V SMD0603</text>
<text x="188.9" y="146.6">R9</text>
<text x="208.2" y="146.6">R10</text>
<text x="224.8" y="146.6">R11</text>
<text x="232.2" y="149.4">50R/10V SMD0603</text>
<text x="237.7" y="146.6">R12</text>
<text x="258.1" y="146.3">R15</text>
<text x="258.1" y="149.1">NM</text>
<text x="199.1" y="154.6">C19</text>
<text x="232.2" y="154.6">C20</text>
<text x="196.4" y="157.4">100nF/10V SMD0603</text>
<text x="232.2" y="157.4">100nF/10V SMD0603</text>
<text x="268.1" y="157.6">U4</text>
<text x="276.3" y="160.4">H1102</text>
<text x="367.4" y="157.6">J1</text>
<text x="367.4" y="160.4">CON8</text>
<text x="240.5" y="209.8">C23</text>
<text x="257" y="209.8">C24</text>
<text x="268.1" y="204.5">H1102NL_PULSE</text>
<text x="223.9" y="212.5">10nF/10V SMD0603</text>
<text x="254.3" y="218">10nF/10V SMD0603</text>
<text x="304.7" y="221.1">R16</text>
<text x="326.8" y="218.3">R17</text>
<text x="348.9" y="218.3">R18</text>
<text x="362.7" y="218.3">R19</text>
<text x="362.7" y="221.1">75R/1% SMD0603</text>
<text x="291" y="223.8">75R/1% SMD0603</text>
<text x="318.5" y="226.6">75R/1% SMD0603</text>
<text x="340.6" y="226.6">75R/1% SMD0603</text>
<text x="331.2" y="237.6">C25</text>
<text x="339.5" y="237.6">1000pF/2KV</text>
</g>
<g font-size="1.7" fill="#000080">
<text x="75" y="199.2">J8</text>
<text x="72.3" y="224">BARRAMENTO DUPLO 90 GRAUS 10 VIAS</text>
</g>
<g font-size="1.7" fill="#800000">
<text x="99.8" y="204.7">RS-</text>
<text x="99.8" y="207.5">RS+</text>
<text x="99.8" y="210.2">TXD_0</text>
<text x="99.8" y="215.7">HAB_SER</text>
<text x="99.8" y="213">RXD_0</text>
</g>
</svg>
